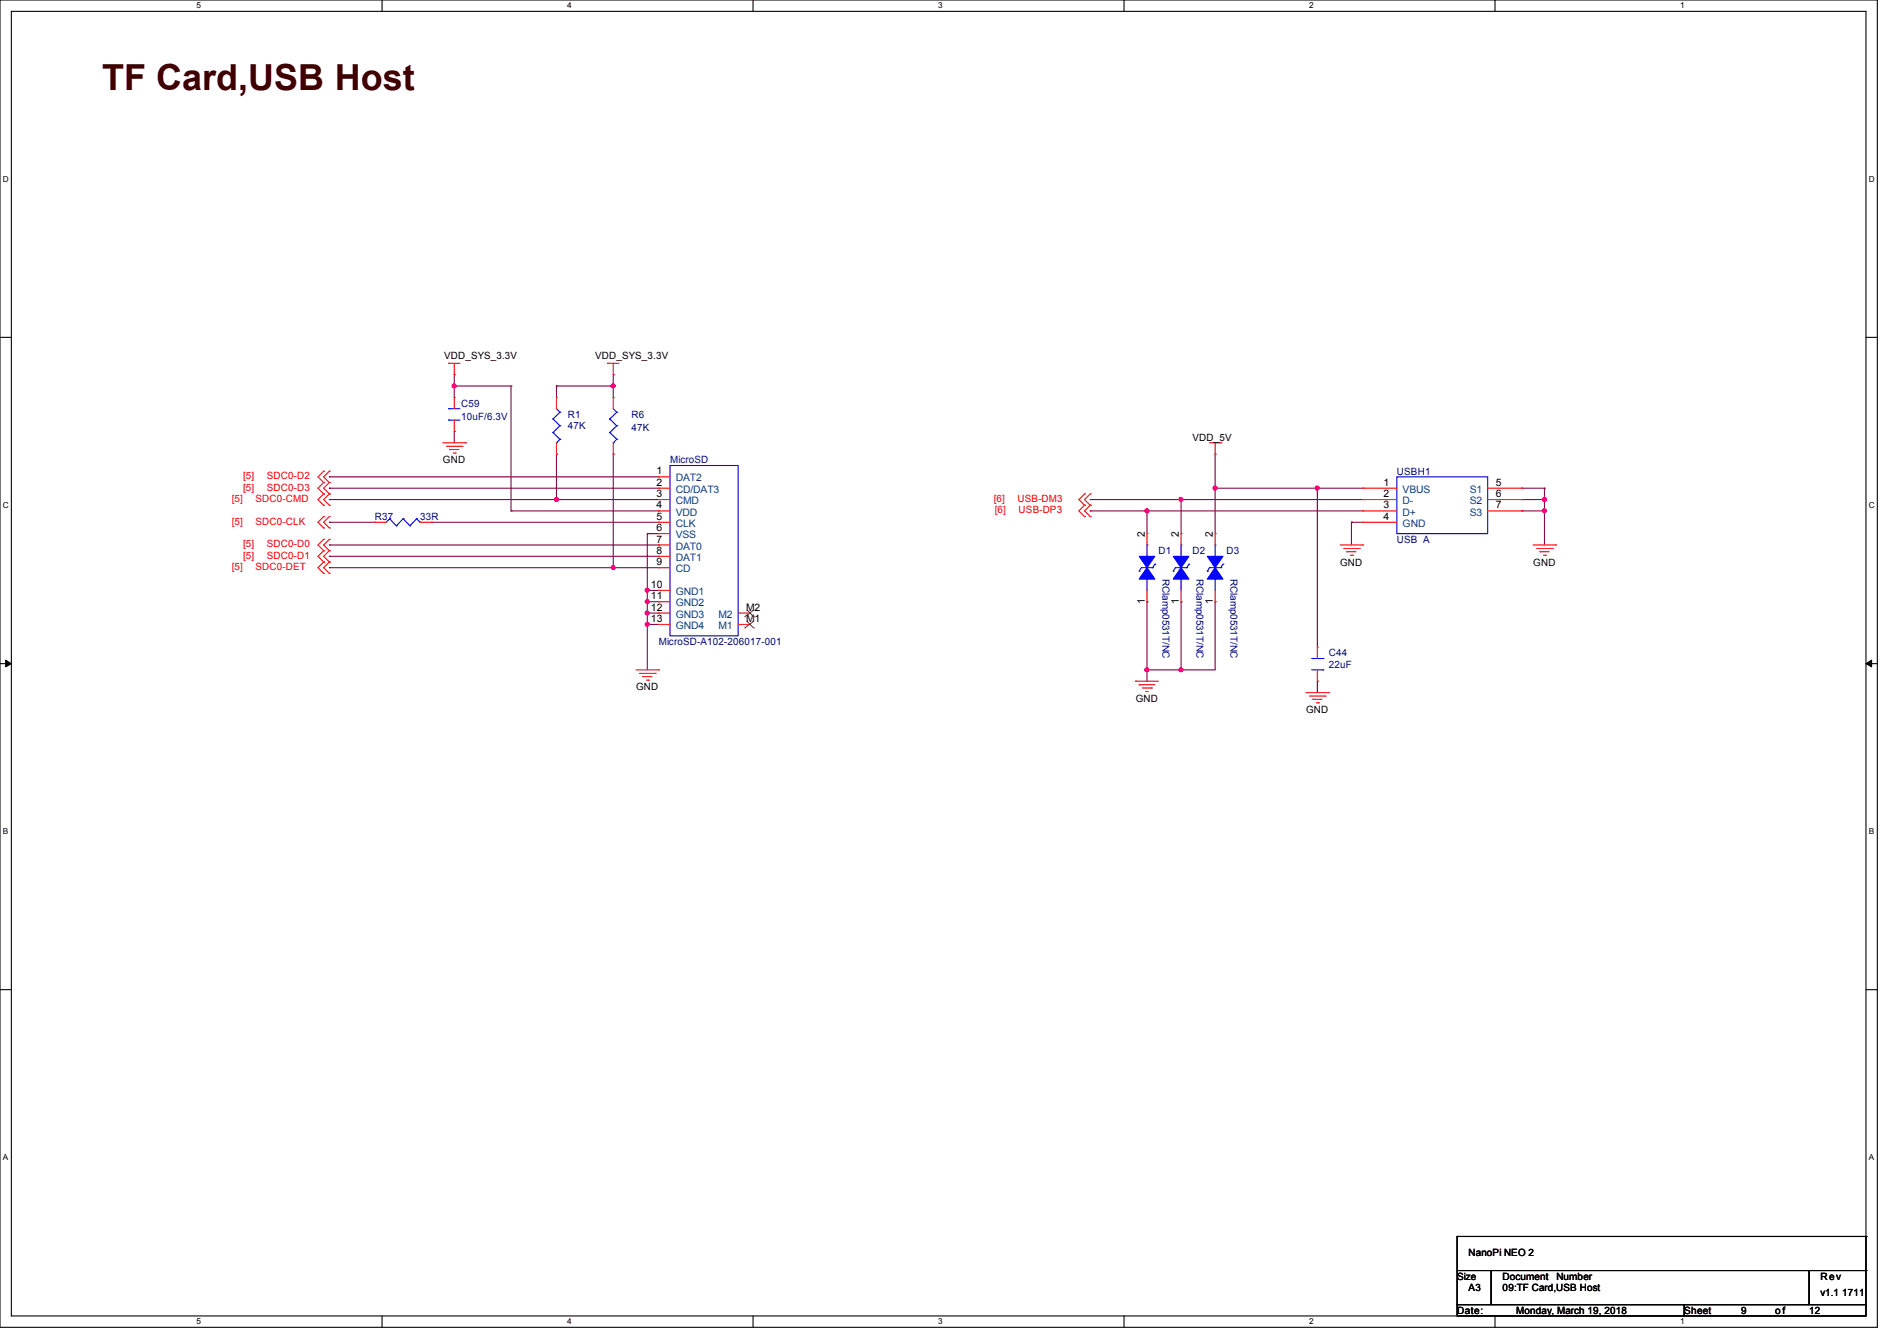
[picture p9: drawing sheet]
<svg xmlns="http://www.w3.org/2000/svg" width="297mm" height="210mm" viewBox="0 0 297 210" stroke-linecap="round" stroke-linejoin="round" font-family="sans-serif">
<path d="M0 0h293.9v207.9h-293.9zM1.8 1.8h290.3v204.3h-290.3z" fill="none" stroke="#000" stroke-width=".17"/>
<g fill="#fff">
<path d="M30.8 .2h.7v1.4h-.7z"/>
<path d="M30.8 206.2h.7v1.4h-.7z"/>
</g>
<path d="M59.8 0v1.8M59.8 206.1v1.8" fill="none" stroke="#000" stroke-width=".17"/>
<g fill="#fff">
<path d="M88.8 .2h.7v1.4h-.7z"/>
<path d="M88.8 206.2h.7v1.4h-.7z"/>
</g>
<path d="M117.9 0v1.8M117.9 206.1v1.8" fill="none" stroke="#000" stroke-width=".17"/>
<g fill="#fff">
<path d="M146.9 .2h.7v1.4h-.7z"/>
<path d="M146.9 206.2h.7v1.4h-.7z"/>
</g>
<path d="M176 0v1.8M176 206.1v1.8" fill="none" stroke="#000" stroke-width=".17"/>
<g fill="#fff">
<path d="M205 .2h.7v1.4h-.7z"/>
<path d="M205 206.2h.7v1.4h-.7z"/>
</g>
<path d="M234.1 0v1.8M234.1 206.1v1.8" fill="none" stroke="#000" stroke-width=".17"/>
<g fill="#fff">
<path d="M263.1 .2h.6v1.4h-.6z"/>
<path d="M263.1 206.2h.6v1.4h-.6z"/>
<path d="M.5 27.3h.9v1.4h-.9z"/>
<path d="M292.6 27.3h.9v1.4h-.9z"/>
<path d="M.5 78.4h.9v1.4h-.9z"/>
<path d="M292.6 78.4h.9v1.4h-.9z"/>
</g>
<path d="M0 52.8h1.8M292.1 52.8h1.8" fill="none" stroke="#000" stroke-width=".17"/>
<g fill="#fff">
<path d="M.5 129.5h.8v1.4h-.8z"/>
<path d="M292.6 129.5h.8v1.4h-.8z"/>
</g>
<path d="M0 103.9h1.8M292.1 103.9h1.8" fill="none" stroke="#000" stroke-width=".17"/>
<path d="M.9 103.4l.9 .5-.9 .5zM292.1 103.9l.9-.5v1z" fill="#000" stroke="#000" stroke-width=".16"/>
<g fill="#fff">
<path d="M.5 180.5h.8v1.4h-.8z"/>
<path d="M292.6 180.5h.8v1.4h-.8z"/>
</g>
<g fill="none" stroke="#000" stroke-width=".17">
<path d="M0 155h1.8M292.1 155h1.8M228.1 199h5.4v5.3h-5.4zM228.1 193.6h.1M228.1 193.6v5.4M228.1 193.6h64M233.5 199h49.8v5.3h-49.8zM283.3 199h8.8v5.3h-8.8zM292.1 193.6h.1M292.1 199h.1M292.1 193.6v5.4M228.1 204.3h35.6v1.8h-35.6z"/>
<path d="M263.7 204.3h28.4v1.8h-28.4z"/>
</g>
<g fill="none" stroke="#800040" stroke-width=".17">
<path d="M71.1 58.7h.1M71.1 58.7v3.5M96 58.7h.1M96 58.7v3.5M51.6 74.7h.1M51.6 78.2h.1M51.6 76.5h.1M51.6 74.7h51.5M51.6 78.2h51.5M51.6 76.5h51.5M71.1 67.6h.1M71.1 60.5h.1"/>
<path d="M71.1 67.6v1.7M71.1 60.5h8.9M80 60.5h.1M80 60.5v19.5M87.1 78.2h.1M87.1 71.1h.1M87.1 60.5h.1M87.1 60.5v1.7M87.1 71.1v7.1M87.1 60.5h8.9M96 71.1h.1M96 60.5h.1"/>
<path d="M96 71.1v17.8M170.7 78.2h.1M170.7 78.2h42.7M184.9 78.2h.1M184.9 78.2v5.4M190.2 71.1h.1M190.2 76.5h.1M190.2 76.5h23.2M190.2 71.1v12.5M206.2 76.5h.1M206.2 76.5v24.8M238.3 76.5h.1"/>
<path d="M238.3 78.2h.1M238.3 78.2h3.5M238.3 76.5h3.5M241.8 76.5h.1M241.8 78.2h.1M241.8 76.5v8.8M51.6 85.3h.1M51.6 87.1h.1M51.6 88.9h.1M51.6 81.8h.1M51.6 88.9h51.5M51.6 85.3h51.5"/>
<path d="M51.6 87.1h51.5M51.6 81.8h7.1M67.6 81.8h.1M67.6 81.8h35.5M80 80h.1M80 80h23.1M96 88.9h.1M101.3 83.6h.1M101.3 92.5h.1M101.3 94.2h.1M101.3 96h.1M101.3 97.8h.1"/>
<path d="M101.3 83.6h1.8M101.3 83.6v21.3M101.3 94.2h1.8M101.3 96h1.8M101.3 97.8h1.8M101.3 92.5h1.8M170.7 80h.1M170.7 80h42.7M179.6 80h.1M179.6 94.2h.1M179.6 80v3.6M179.6 94.2v12.5"/>
<path d="M184.9 94.2h.1M184.9 94.2v10.7M190.2 94.2h.1M190.2 94.2v10.7h-10.6M211.6 81.8h.1M211.6 81.8h1.8M211.6 81.8v3.5M238.3 80h.1M238.3 80h3.5M241.8 80h.1M179.6 104.9h.1M184.9 104.9h.1"/>
<path d="M206.2 106.7h.1M206.2 106.7v1.8"/>
</g>
<g fill="#f0f" stroke="#f0f" stroke-width=".17">
<circle cx="87.1" cy="78.2" r=".32"/>
<circle cx="71.1" cy="60.4" r=".32"/>
<circle cx="101.3" cy="94.2" r=".32"/>
<circle cx="101.3" cy="92.4" r=".32"/>
<circle cx="101.3" cy="97.8" r=".32"/>
<circle cx="101.3" cy="96" r=".32"/>
<circle cx="96" cy="88.9" r=".32"/>
<circle cx="96" cy="60.4" r=".32"/>
<circle cx="206.2" cy="76.4" r=".32"/>
<circle cx="179.6" cy="80" r=".32"/>
<circle cx="241.8" cy="80" r=".32"/>
<circle cx="241.8" cy="78.2" r=".32"/>
<circle cx="179.6" cy="104.9" r=".32"/>
<circle cx="184.9" cy="78.2" r=".32"/>
<circle cx="190.2" cy="76.4" r=".32"/>
<circle cx="184.9" cy="104.9" r=".32"/>
</g>
<g fill="none" stroke="#f00" stroke-width=".17">
<path d="M70.2 56.9h.1M70.2 56.9h1.8M71.1 58.7h.1M71.1 56.9v1.8M95.1 56.9h.1M95.1 56.9h1.8M96 58.7h.1M96 56.9v1.8M50.7 77.3h.1M50.7 75.6h.1M50.7 79.1h.1M50.7 73.8h.1"/>
<path d="M50.7 75.6l-.9 .9 .9 .8M50.7 77.3l-.9 .9 .9 .9M50.7 73.8l-.9 .9 .9 .9M51.6 77.3h.1M51.6 75.6h.1M51.6 79.1h.1M51.6 73.8h.1M51.6 75.6l-.9 .9 .9 .8M51.6 77.3l-.9 .9 .9 .9M51.6 73.8l-.9 .9 .9 .9M69.3 69.3h3.6M69.9 69.9h2.4"/>
<path d="M70.4 70.4h.1M70.4 70.4h1.4M71 71h.3M71.1 62.2h.1M71.1 67.6h.1M71.1 62.2v1.8M71.1 65.8v1.8M71.3 71h.1M72.3 69.9h.1M72.9 69.3h.1M87.1 62.2h.1M87.1 71.1h.1"/>
<path d="M87.1 62.2v1.8M87.1 69.3v1.8M96 62.2h.1M96 71.1h.1M96 62.2v1.8M96 69.3v1.8M103.1 74.7h.1M103.1 76.5h.1M103.1 78.2h.1M103.1 76.5h1.8M103.1 78.2h1.8M103.1 74.7h1.8"/>
<path d="M169.8 79.1h.1M169.8 77.3h.1M169.8 79.1l-.9 .9 .9 .9M169.8 77.3l-.9 .9 .9 .9M170.7 79.1h.1M170.7 77.3h.1M170.7 79.1l-.9 .9 .9 .9M170.7 77.3l-.9 .9 .9 .9M189.4 69.3h1.7M190.2 71.1h.1M190.2 69.3v1.8M191.1 69.3h.1"/>
<path d="M213.4 76.5h.1M213.4 78.2h.1M213.4 76.5h5.3M213.4 78.2h5.3M232.9 76.5h5.4M232.9 78.2h5.4M238.3 76.5h.1M238.3 78.2h.1M50.7 82.7h.1M50.7 80.9h.1M50.7 86.2h.1M50.7 84.5h.1"/>
<path d="M50.7 88h.1M50.7 89.8h.1M50.7 80.9l-.9 .9 .9 .9M50.7 84.5l-.9 .8 .9 .9M50.7 86.2l-.9 .9 .9 .9M50.7 88l-.9 .9 .9 .9M51.6 82.7h.1M51.6 80.9h.1M51.6 86.2h.1M51.6 84.5h.1M51.6 88h.1M51.6 89.8h.1"/>
<path d="M51.6 80.9l-.9 .9 .9 .9M51.6 84.5l-.9 .8 .9 .9M51.6 86.2l-.9 .9 .9 .9M51.6 88l-.9 .9 .9 .9M58.7 81.8h.1M58.7 81.8h1.8M65.8 81.8h1.8M67.6 81.8h.1M103.1 80h.1M103.1 81.8h.1M103.1 83.6h.1M103.1 85.3h.1"/>
<path d="M103.1 87.1h.1M103.1 88.9h.1M103.1 92.5h.1M103.1 94.2h.1M103.1 96h.1M103.1 97.8h.1M103.1 85.3h1.8M103.1 81.8h1.8M103.1 80h1.8M103.1 83.6h1.8M103.1 87.1h1.8M103.1 88.9h1.8"/>
<path d="M103.1 92.5h1.8M103.1 94.2h1.8M103.1 96h1.8M103.1 97.8h1.8M115.6 96h1.7M115.6 97.8h1.7M117.3 97.8h.1M117.3 96h.1M169.8 80.9h.1M170.7 80.9h.1M179.6 94.2h.1M179.6 83.6h.1"/>
<path d="M179.6 83.6v1.7M179.6 92.5v1.7M184.9 94.2h.1M184.9 83.6h.1M184.9 83.6v1.7M184.9 92.5v1.7M190.2 94.2h.1M190.2 83.6h.1M190.2 83.6v1.7M190.2 92.5v1.7M209.8 85.3h3.6M210.4 85.9h2.4"/>
<path d="M210.9 86.4h.1M210.9 86.4h1.4M211.4 87h.4M211.8 87h.1M212.8 85.9h.1M213.4 85.3h.1M213.4 80h.1M213.4 81.8h.1M213.4 81.8h5.3M213.4 80h5.3M232.9 80h5.4M238.3 80h.1"/>
<path d="M240 85.3h3.6M240.6 85.9h2.4M241.1 86.4h.1M241.1 86.4h1.4M241.6 87h.4M242 87h.1M243 85.9h.1M243.6 85.3h.1M99.6 104.9h3.5M100.1 105.5h2.5M100.6 106h.1M100.6 106h1.5"/>
<path d="M101.2 106.5h.3M101.5 106.5h.1M102.6 105.5h.1M103.1 104.9h.1M177.8 106.7h.1M177.8 106.7h3.6M178.4 107.2h.1M178.4 107.2h2.4M178.9 107.7h1.4M179.4 108.3h.1M179.4 108.3h.3M180.3 107.7h.1"/>
<path d="M204.5 108.5h3.5M205 109h2.5M205.5 109.5h.1M205.5 109.5h1.5M206.1 110.1h.3M206.2 106.7h.1M206.2 101.3h.1M206.2 101.3v1.8M206.2 104.9v1.8M206.4 110.1h.1M207.5 109h.1M208 108.5h.1"/>
</g>
<g fill="none" stroke="#00f" stroke-width=".17">
<path d="M70.2 64h.1M70.2 65.8h.1M70.2 64h1.8M70.2 65.8h1.8M86.6 65.6h.1M86.6 67.7h.1M86.6 65.6l1.1 1.1M86.6 67.7l1.1 1.1M87.1 69.3h.1M87.1 64l.6 .6M87.7 64.6h.1M87.7 66.7h.1"/>
<path d="M87.7 68.8h.1M87.7 64.6l-1.1 1M87.7 66.7l-1.1 1M87.7 68.8l-.6 .5M95.5 65.6h.1M95.5 67.7h.1M95.5 65.6l1.1 1.1M95.5 67.7l1.1 1.1M96 69.3h.1M96 64l.6 .6M96.6 64.6h.1M96.6 66.7h.1"/>
<path d="M96.6 68.8h.1M96.6 64.6l-1.1 1M96.6 66.7l-1.1 1M96.6 68.8l-.6 .5M104.9 72.9h10.7v26.7h-10.7zM218.7 74.7h14.2v8.9h-14.2zM61 81.2h.1M61 81.2l-.5 .6M61 81.2l1.1 1.1M62.1 82.3h.1M63.1 81.2h.1M63.1 81.2l-1 1.1"/>
<path d="M63.1 81.2l1.1 1.1M64.2 82.3h.1M65.2 81.2h.1M65.2 81.2l-1 1.1M65.2 81.2l.6 .6M65.8 81.8h.1M178.4 89.5h.1M179.6 90.7h.1M179.6 85.3h.1M179.6 85.3v1.8M179.6 90.7v1.8M180.5 88.9h.1"/>
<path d="M180.5 88.9h-1.8l-.3 .6M180.8 88.3h.1M180.8 88.3l-.3 .6M183.7 89.5h.1M184.9 90.7h.1M184.9 85.3h.1M184.9 85.3v1.8M184.9 90.7v1.8M185.8 88.9h.1M185.8 88.9h-1.8l-.3 .6M186.1 88.3h.1M186.1 88.3l-.3 .6"/>
<path d="M189 89.5h.1M190.2 90.7h.1M190.2 85.3h.1M190.2 85.3v1.8M190.2 90.7v1.8M191.1 88.9h.1M191.1 88.9h-1.7l-.4 .6M191.5 88.3h.1M191.5 88.3l-.4 .6M205.4 104.9h1.7M205.4 103.1h1.7M207.1 104.9h.1"/>
<path d="M207.1 103.1h.1"/>
</g>
<g fill="#00f" stroke="#00f" stroke-width=".17">
<path d="M190.2 88.9l1.3 1.8h-2.5z" fill-rule="evenodd"/>
<path d="M189 87.1h2.5l-1.3 1.8z" fill-rule="evenodd"/>
<path d="M179.6 88.9l1.2 1.8h-2.4z" fill-rule="evenodd"/>
<path d="M178.4 87.1h2.4l-1.2 1.8z" fill-rule="evenodd"/>
<path d="M184.9 88.9l1.2 1.8h-2.4z" fill-rule="evenodd"/>
<path d="M183.7 87.1h2.4l-1.2 1.8z" fill-rule="evenodd"/>
</g>
<path d="M116.6 98.3h.1M116.6 96.6h.1M116.9 97.3l1.1 1M116.9 95.5l1.1 1.1M118 98.3h.1M118 96.6h.1M118 97.3l-1.4 1M118 95.5l-1.4 1.1" fill="none" stroke="#804000" stroke-width=".16"/>
<text font-size="5.6" fill="#400000" x="16" y="14.1">TF Card,USB Host</text>
<g font-size="1.6">
<text x="69.5" y="56.2">VDD_SYS_3.3V</text>
<text x="93.2" y="56.2">VDD_SYS_3.3V</text>
<text x="186.7" y="69">VDD_5V</text>
<text x="69.3" y="72.6">GND</text>
<text x="102.8" y="74.3">1</text>
<text x="102.8" y="76.1">2</text>
<text x="102.8" y="77.9">3</text>
<text x="216.6" y="76.1">1</text>
<text x="216.6" y="77.9">2</text>
<text x="234.2" y="76.1">5</text>
<text x="234.2" y="77.9">6</text>
<text x="102.8" y="79.6">4</text>
<text x="102.8" y="81.4">5</text>
<text x="102.8" y="83.2">6</text>
<text x="216.6" y="79.6">3</text>
<text x="216.6" y="81.4">4</text>
<text x="234.2" y="79.6">7</text>
<text x="102.8" y="85">7</text>
<text x="102.8" y="86.7">8</text>
<text x="102.8" y="88.5">9</text>
<text x="179.2" y="84.1" transform="rotate(-90 179.2 84.1)">2</text>
<text x="184.5" y="84.1" transform="rotate(-90 184.5 84.1)">2</text>
<text x="189.9" y="84.1" transform="rotate(-90 189.9 84.1)">2</text>
<text x="209.8" y="88.6">GND</text>
<text x="240" y="88.6">GND</text>
<text x="101.9" y="92.1">10</text>
<text x="101.9" y="93.9">11</text>
<text x="101.9" y="95.6">12</text>
<text x="116.8" y="95.6">M2</text>
<text x="179.2" y="94.6" transform="rotate(-90 179.2 94.6)">1</text>
<text x="184.5" y="94.6" transform="rotate(-90 184.5 94.6)">1</text>
<text x="189.9" y="94.6" transform="rotate(-90 189.9 94.6)">1</text>
<text x="101.9" y="97.4">13</text>
<text x="116.8" y="97.4">M1</text>
<text x="99.6" y="108.1">GND</text>
<text x="177.8" y="109.9">GND</text>
<text x="204.5" y="111.7">GND</text>
<text x="229.9" y="196.7">NanoPi NEO 2</text>
<text x="228.1" y="200.4">Size</text>
<text x="229.9" y="202.2">A3</text>
<text x="235.2" y="200.4">Document</text>
<text x="235.3" y="202.2">09:TF Card,USB Host</text>
<text x="243.7" y="200.4">Number</text>
<text x="285" y="200.4">Rev</text>
<text x="285" y="202.9">v1.1 1711</text>
<text x="228.1" y="205.7">Date:</text>
<text x="237.4" y="205.7">Monday, March 19, 2018</text>
<text x="263.7" y="205.7">Sheet</text>
<text x="272.6" y="205.7">9</text>
<text x="277.9" y="205.7">o f</text>
<text x="283.3" y="205.7">12</text>
</g>
<g font-size="1.6" fill="#000080">
<text x="72.2" y="63.7">C59</text>
<text x="72.2" y="65.8">10uF/6.3V</text>
<text x="88.9" y="65.4">R1</text>
<text x="98.9" y="65.4">R6</text>
<text x="88.9" y="67.2">47K</text>
<text x="98.9" y="67.6">47K</text>
<text x="104.9" y="72.6">MicroSD</text>
<text x="218.7" y="74.3">USBH1</text>
<text x="58.7" y="81.4">R37</text>
<text x="65.8" y="81.4">33R</text>
<text x="181.4" y="86.8">D1</text>
<text x="186.7" y="86.8">D2</text>
<text x="192" y="86.8">D3</text>
<text x="218.7" y="85">USB A</text>
<text x="103.1" y="101">MicroSD-A102-206017-001</text>
<text x="208" y="102.8">C44</text>
<text x="208" y="104.6">22uF</text>
</g>
<g font-size="1.6" fill="#f00">
<text x="38.1" y="76.8">[5]</text>
<text x="38.1" y="75.1">[5]</text>
<text x="41.8" y="76.8">SDC0-D3</text>
<text x="41.8" y="75.1">SDC0-D2</text>
<text x="36.3" y="78.6">[5]</text>
<text x="36.3" y="82.2">[5]</text>
<text x="40" y="78.6">SDC0-CMD</text>
<text x="40" y="82.2">SDC0-CLK</text>
<text x="155.6" y="78.6">[6]</text>
<text x="155.8" y="80.4">[6]</text>
<text x="159.3" y="78.6">USB-DM3</text>
<text x="159.5" y="80.4">USB-DP3</text>
<text x="36.3" y="89.3">[5]</text>
<text x="38.1" y="85.7">[5]</text>
<text x="38.1" y="87.5">[5]</text>
<text x="40" y="89.3">SDC0-DET</text>
<text x="41.8" y="85.7">SDC0-D0</text>
<text x="41.8" y="87.5">SDC0-D1</text>
</g>
<g font-size="1.6" fill="#004080">
<text x="105.8" y="75.4">DAT2</text>
<text x="105.8" y="77.2">CD/DAT3</text>
<text x="219.6" y="77.2">VBUS</text>
<text x="230.1" y="77.2">S1</text>
<text x="105.8" y="79">CMD</text>
<text x="105.8" y="80.7">VDD</text>
<text x="105.8" y="82.5">CLK</text>
<text x="219.6" y="79">D-</text>
<text x="219.6" y="80.7">D+</text>
<text x="219.6" y="82.5">GND</text>
<text x="230.1" y="79">S2</text>
<text x="230.1" y="80.7">S3</text>
<text x="105.8" y="84.3">VSS</text>
<text x="105.8" y="86.1">DAT0</text>
<text x="105.8" y="87.8">DAT1</text>
<text x="105.8" y="89.6">CD</text>
<text x="105.8" y="93.2">GND1</text>
<text x="105.8" y="95">GND2</text>
<text x="105.8" y="96.7">GND3</text>
<text x="105.8" y="98.5">GND4</text>
<text x="112.5" y="98.5">M1</text>
<text x="112.5" y="96.7">M2</text>
</g>
<g font-size="1.5" fill="#000080">
<text x="182" y="90.7" transform="rotate(90 182 90.7)">RClamp0531T/NC</text>
<text x="187.3" y="90.7" transform="rotate(90 187.3 90.7)">RClamp0531T/NC</text>
<text x="192.7" y="90.7" transform="rotate(90 192.7 90.7)">RClamp0531T/NC</text>
</g>
<g font-size="1.3">
<text x="30.8" y="1.3">5</text>
<text x="88.8" y="1.3">4</text>
<text x="146.9" y="1.3">3</text>
<text x="205" y="1.3">2</text>
<text x="263.1" y="1.3">1</text>
<text x=".5" y="28.4">D</text>
<text x="292.6" y="28.4">D</text>
<text x=".5" y="79.5">C</text>
<text x="292.6" y="79.5">C</text>
<text x=".5" y="130.6">B</text>
<text x="292.6" y="130.6">B</text>
<text x=".5" y="181.7">A</text>
<text x="292.6" y="181.7">A</text>
<text x="30.8" y="207.4">5</text>
<text x="88.8" y="207.4">4</text>
<text x="146.9" y="207.4">3</text>
<text x="205" y="207.4">2</text>
<text x="263.1" y="207.4">1</text>
</g>
</svg>
